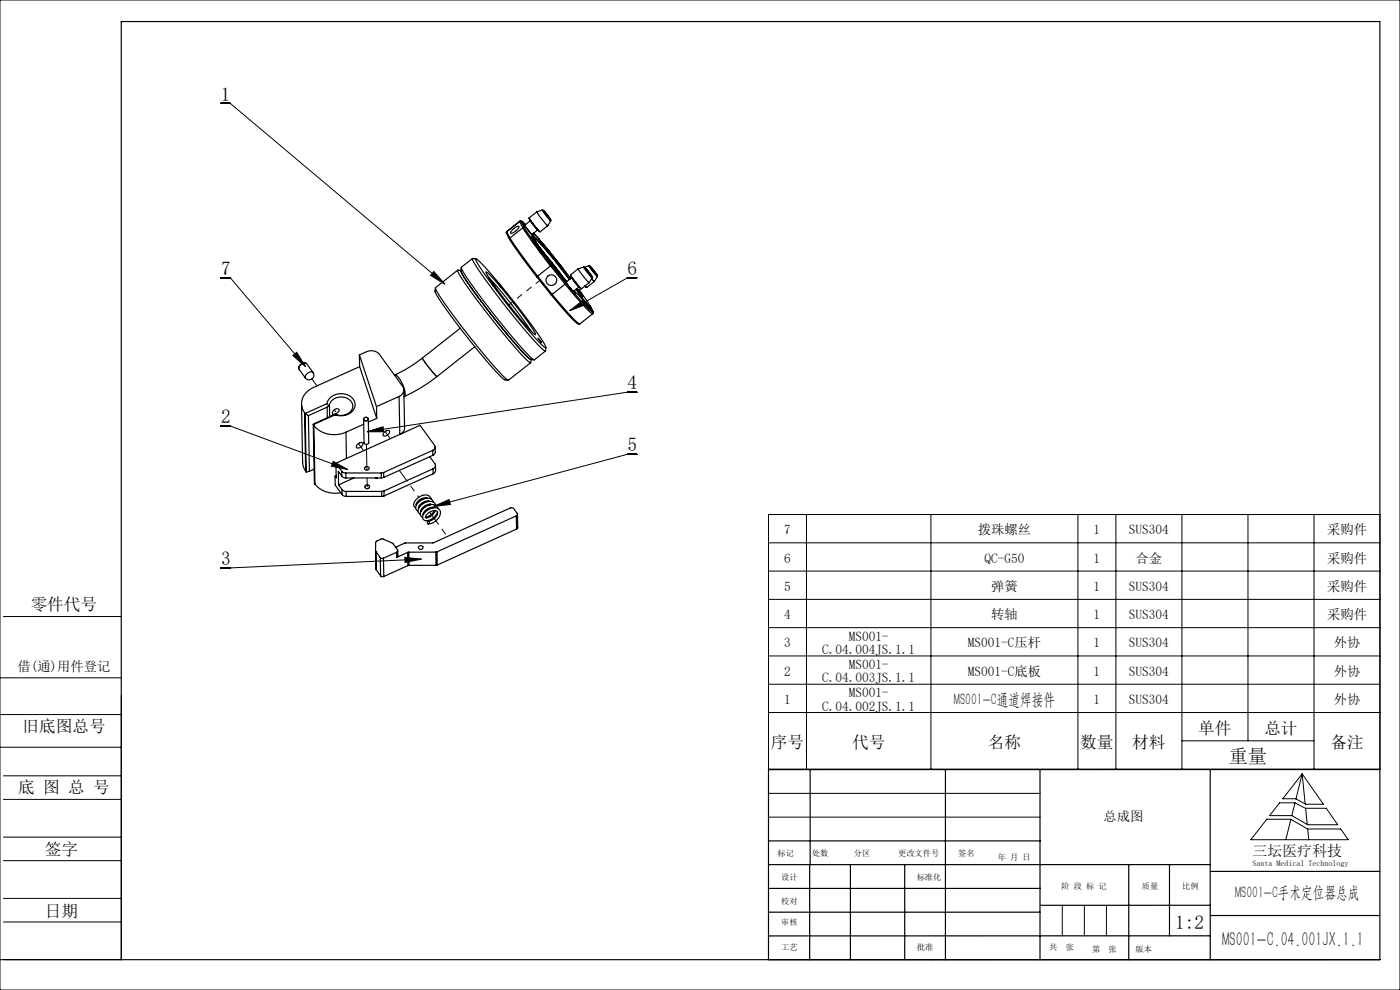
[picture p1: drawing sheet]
<svg xmlns="http://www.w3.org/2000/svg" width="297mm" height="210mm" viewBox="0 0 297 210" stroke-linecap="round" stroke-linejoin="round" font-family="sans-serif">
<g fill="none" stroke="#000" stroke-width=".21">
<path d="M0 0h297v210h-297zM46.8 21.9h2l45.6 38.4M46.8 59h2.1l15.9 18.7M92 57.6l2.4 2.7-3.1-1.9zM135.1 59h-2l-12.2 6.9M62.1 75.4l.8-.7 1.9 3zM120.9 65.9l2.8-2.2 .5 .9zM46.8 90.4h2.1l24.9 9.2M70.7 97.9l3.1 1.7-3.5-.7zM77.9 91.6l3.4-1.1 .1 1.1zM135.1 83.2h-2l-55.2 8.4M135.1 96.4h-2l-41.1 11"/>
<path d="M85.9 118.2l3.5 .4-3.5 .7zM89.4 118.6l-42.6 1.9M92 107.4l3.3-1.4 .2 1zM163 109.1h129.8v54h-129.8zM163 115.1h129.8M171.1 109.1v54M197.5 109.1v54M228.7 109.1v54M236.7 109.1v54M250.7 109.1v54M264.7 109.1v48M278.8 109.1v54"/>
<path d="M.7 130.8h25M163 121.1h129.8M163 127.1h129.8M163 133.1h129.8M163 139.1h129.8M0 143.8h25.7M0 158.5h25.7M0 151.6h25.7M25.7 147.6v56h-25.7M163 145.1h129.8M163 151.1h129.8M250.7 157.1h28.1"/>
<path d="M.7 169.6h25M.7 164.6h25M.7 177.6h25M163.1 168.3h57.6M163.1 173.3h57.6M268.7 173.8h5.1l3.6 2h7l1.6 2.3h-20.6zM273.9 173.8l-1.1 4.3M274.7 170.3l-.7 2.7M276.2 164.2l4.5 6.4h-3.7l-2.1-1.2h-2.8zM276.2 164.2l-1.3 5.3M276.2 164.2l.7 6.3M276.9 171.5l-2.2-1.2h-3.2l-2.2 2.7h4.7"/>
<path d="M276.9 171.5h4.5l2.4 3.4h-6.4l-3.4-1.9M277 171.5l.3 3.4M277.4 175.8l.2 2.3M.7 182.6h25M.7 190.6h25M.7 195.6h25M174.2 183.4h.1M197.9 183.4h.1M225.4 192v6.5M230 192v6.5M234.7 192v6.5M193.6 203.6h.1"/>
<path d="M256.7 203.6h.1"/>
</g>
<g fill="none" stroke="#000" stroke-width=".25">
<path d="M97.1 57.3l-4.7 3.7M97.8 57.4a67.5 67.5 0 0 0 8.1 11.4l4.4 5.3 2.3 2.1M97.8 57.4a50.8 50.8 0 0 0 6.4 9.4 62.6 62.6 0 0 0 8.4 9.4M97.8 57.4l-.7-.1a24.7 24.7 0 0 0 3.9 6 107.5 107.5 0 0 0 11.4 13.6h.2l.1-.6M97.9 56.7l-.1 .7M100.2 54.8l-2.3 1.9a11 11 0 0 0 2.3 3.8 130.2 130.2 0 0 0 12.8 15.7l.4 .1 2.3-1.8M100.9 54.9a24.1 24.1 0 0 1 4.9 5.2 107.1 107.1 0 0 1 10 13.4v.3a24.1 24.1 0 0 1-4.9-5.2 107 107 0 0 1-10-13.4zM101 54.9h-.8a52.5 52.5 0 0 0 6.7 9.7 75 75 0 0 0 8.6 9.8h.2l.1-.7M103.1 57.7a18.5 18.5 0 0 1 4.2 4.5 54.7 54.7 0 0 1 6.3 8.8 18.5 18.5 0 0 1-4.2-4.5 54.8 54.8 0 0 1-6.3-8.8zM103.7 58.9a94.9 94.9 0 0 1 8.9 11.2M104.2 59.9l.8 1zM105.6 59.9l.7 1z"/>
<path d="M107.5 49.2l-.1 .3 .7 1.3M107.5 49.2l.7 1.3M107.5 49.1l-.1 .3M108.2 50.5l2.3 3.4 3.5 4.7M108.2 50.5l-.1 .3 1.2 1.8 4.6 6.1M108.7 48.7l.4-.3a1.06 1.06 0 0 1 1-.4 2.13 2.13 0 0 1-1.8 1.5zM110.2 47h.4M110.2 47l.7 1.3M110.2 47l-2.7 2.2M110.3 46.9l-.1 .1M110.3 46.9l-2.8 2.3M110.3 46.9l.5 .1"/>
<path d="M110.6 47l.7 1.3M110.8 47h.1M110.8 47l.6 .7M110.9 47h-.3M110.9 48.3l2.4 3.5 3.5 4.6M110.9 48.3h.4M110.9 48.3l-2.7 2.2M111 47.4l.3 .3-.3-.2M111.2 47.7h.1M111.3 48.3l2.3 3.4 3.4 4.6M111.3 47.8l1.2-1 1.5 2-1.1 .9M111.3 47.8l1.6 1.9"/>
<path d="M111.4 47.7l-.5-.5 1 1.5 1.4 1.6-.4-.6M112.3 46.4l2.1 2.7M112.3 46.2l-.1 .1M112.3 46.2l1.1 1.6 1.2 1.4M112.8 50.2l.9 1.1zM112.8 49.8h.1M112.9 49.8l.2 .3M112.9 49.7l-.1 .1M112.9 49.7l.2 .4M113.2 49.5l1.2 1.3M113.2 51.1l2.4 3.1M113.3 50.4a58.4 58.4 0 0 1 7.5 8.9"/>
<path d="M113.9 58.7l3 3.8M113.9 44.9l-1.6 1.3M113.9 44.9l1.1 1.6 1.2 1.4M114 58.6l-.1 .1M114 58.6l3.1 3.8M114.4 50.8h.1M114.4 50.8l2 2.3M114.6 49.2h-.1M114.6 51.2l2.4 3M115 44.6l1.8 2.3-.6 1M115 44.6l-1.1 .3M115 44.6h.3"/>
<path d="M115 53.2l-1.4-2-.4-.9 1.1 .9 1.8 2.1M115 53.2l-1.8-2.2 1 1.5 1.5 1.7-.4-.6M115 53.2l.3 .4M115.1 53.3l5.1 6.4M115.3 44.6l1.5 2zM115.3 53.6l4.9 6.2-.6-.5 1.1 1.5 1.4 1.6-.4-.7M115.5 44.9l1.1 1.4zM115.8 45.4l.4 .5M115.9 54.4l2.9 3.8M116.1 53.3l-1.5-2.2 1.3 1.5 1.2 1.7-.6-.6M116.1 53.3l.4 .4M116.2 47.9l-1.6 1.3"/>
<path d="M116.4 53.1h.1M116.4 53.1l3 3.8M116.5 53.7l4.4 5.5-.1-.2 .2 .2M116.5 55.3l.9 1.1zM116.8 56.4l3.1 3.9M116.8 56.4l-2.8 2.2M116.8 46.6v.2M117 56.3l-.2 .1M117 56.3l3.1 3.8M119 56.7l.9 1.2zM119.4 56.9l1.7 2.2M119.4 56.9h.1"/>
<path d="M119.8 59.5l.3 .3-.3-.3M120 59.8v.1M120.1 59.8v.1M120.1 59.8l1.2-.9 1.5 2-1.2 .9M120.1 59.8l1.5 2M121 58.5l2.2 2.7-.4 .3M121 58.3v.1M121 58.3l1.1 1.6 1.3 1.3M122.7 57l-1.7 1.3M122.7 57l1.1 1.6 1.2 1.4M123.8 56.7l1.8 2.2M123.8 56.7l-1.1 .3"/>
<path d="M123.8 56.6l1.1-.2 1.8 2.3M124.1 56.7l1.5 2zM124.3 57l1.1 1.4zM124.6 57.5l.4 .5M124.9 56.4h.3M125 60l-1.6 1.2M125.2 56.5l1.5 1.9zM125.4 56.7l1.1 1.4zM125.5 59.1l.6 .6M125.6 58.7v.2M125.6 58.9l-.6 1.1M125.7 57.2l.4 .5"/>
<path d="M126.1 59.7l-1.6 1.3M126.7 58.4v.3M126.7 58.7l-.6 1M64.6 77a1.23 1.23 0 0 0-1.2 .9M66.4 79a1 1 0 0 1-.2 1.4 1 1 0 0 1-1.4-.2M66.4 79l-1.4-1.9a1.19 1.19 0 0 0-1.6 1.2l1.4 1.9M66.4 79a1.19 1.19 0 0 0-1.6 1.2M76.2 75.3a4.7 4.7 0 0 1 2.7-.9l1.1 .3 .5 .5 4.9 6.8a1.41 1.41 0 0 1-.7 2.1M76.2 75.3l.1 2.5M76.2 75.3l3.7 11M76.3 77.8l-9.8 4.4a3.5 3.5 0 0 0-1.9 5.3M76.3 77.8l3.6 10.9"/>
<path d="M83.7 79.6a2.67 2.67 0 0 1 1.7 2l.6 1.8-.2 .7M83.7 79.6h.1M89.6 76l-2.5 1.7-3.4 1.9M89.6 76l1.5 2.1 1.6 1.8M92.4 61.1l-.1 .7a67.5 67.5 0 0 0 8.1 11.3l5.8 6.7 .8 .7 .8 .2M92.4 61a5 5 0 0 0 1.3 2.4 137.2 137.2 0 0 0 13.8 17l.3 .3M92.7 79.9l-3.9 2.6-3 1.6M97.6 69.6l-8 6.4M100.7 73.5l-8 6.4M112.6 76.9l-4.8 3.8M112.6 76.2l.7 .1M114.1 71.7l.8 1z"/>
<path d="M116.9 62.5l3.7 4.4 1.9 1.7M117.1 62.4l-.2 .1M117.1 62.4l3.3 3.9a8.6 8.6 0 0 0 2.6 2.4l2.7-2.2M119.9 60.3l3.2 3.8a8.5 8.5 0 0 0 2.7 2.4M119.9 60.3l-2.8 2.1M120.1 60.1l3.7 4.3a5 5 0 0 0 2 1.8v.3M120.1 60.1l-.2 .2M121.7 61.8l-.1 .1M121.8 61.7l1.3 1.2M121.9 62.2l-.3-.4 .3 .4M122.2 61.4l.8 1.4M122.3 61.3l.5 .8a5.9 5.9 0 0 0 1.7 2.3l1.1 1.6-1.5-1.6-1-1.5"/>
<path d="M122.4 61.2l.8 .9-.3-.6 2.3 3.3M122.4 61.2l.4 .3M122.7 61.8l.9 1.2zM122.8 61.5l-.1 .2M123 61.9l-.2-.3 .2 .4M123 68.7h-.4M123.1 62.9h.1M123.1 62.9l2.4 3.1M123.4 61.2l-.1 .1M124.1 60.7l.2 .3M124.1 60.6l.4 .4M124.5 61h-.1"/>
<path d="M125.2 64.8v.1M125.2 64.8l.6 1.4M64 85.7l.2 12.5 .1 .6 .5 1.2M64.6 87.5l.1 .2M64.6 87.5l.2 12.5M64.7 87.7l.7 .5M64.7 87.7l.3 12.4M64.8 100l.2 .1M65.4 88.2l.2 11.8M65.6 100l-.6 .1M66.5 90.1l.1 .2M66.5 90.1l.2 12.4 .1 .2"/>
<path d="M66.6 90.3a5.8 5.8 0 0 0 6.8 1.4M66.6 90.3l.2 12.4M66.6 99.5l-1 .5M69.4 85.6a3.2 3.2 0 0 1 2.9-2.1 3.2 3.2 0 0 1 3 2 2.82 2.82 0 0 1-3.7 2.6l-.5-.1M69.4 85.6l-4.7 2.1M69.4 85.6l.3 .5M69.4 86.4l-4 1.8M69.4 86.4v2.2M69.7 86.1l-.3 .3M69.9 85.8l-.2 .3M69.9 85.8a2.69 2.69 0 0 1 2.4-1.6 2.69 2.69 0 0 1 2.5 1.6 2.37 2.37 0 0 1-3.3 2.2l-.4-.1M69.9 85.8v2.6"/>
<path d="M70.8 87l.7-.3a.38 .38 0 0 1 .4 .2 .38 .38 0 0 1-.1 .4l-.6 .5-.6 .1v-.5zM71.1 87.9l-4.4 2-.2 .2M71.1 87.9v.1M71.1 88l-4.6 2.1M71.3 98.3l1.2 1.6M71.3 98.3v3.1l-.2-.4M72.5 99.9l.3 .3 .5 .1M72.5 99.9v1.1M73.4 91.7l.1 5.6M75.8 94.3l.5-.4h.6a.93 .93 0 0 1-1.3 1zM77.2 90l-3.8 1.7M78.1 88.9l.1 5a.51 .51 0 0 1-.5 .4 .51 .51 0 0 1-.5-.4l-.1-5"/>
<path d="M79.9 86.3v2.4M79.9 88.7l-1.8 .8M81.5 91.7l.7-.4 .4 .1a.93 .93 0 0 1-1.3 .9zM84.7 84.1l-4.8 2.2M84.7 84.1l.1 8.1M85.7 82.7l.1 8.2-.2 .6-.5 .5M85.8 84.1h-.1M91.2 96.9l1.1 1.5a.71 .71 0 0 1-.4 1M91.8 95.5a.7 .7 0 0 0 .4-1l-3.1-4.3-17.8 8.1M91.8 95.5l-10.4 4.7M91.8 95.5v1.1M91.8 96.6l-10.4 4.7"/>
<path d="M91.9 99.4v1.1M91.9 99.4l-10.4 4.7M92.3 94.8v1.3l-.5 .5M92.4 98.7v1.3l-.5 .5M66.8 102.7a5.6 5.6 0 0 0 5.5 1.8M71.1 101v1.9l1.5 2M71.3 100.9l-.2 .1M71.8 102.9l.8 1M72.5 101l.4 .3 .5 .1M72.5 101l-.7-1v2.9M72.6 103.9l.3 .2 .5 .1M72.6 103.9v1"/>
<path d="M72.6 104.9l.3 .3 .5 .1M73.3 100.3l.1 1.1M73.4 104.2v1.1M75.1 101.4l-3.3 1.5M79.7 116.8l.1 4.1M79.7 101.4l.1 .1M79.7 117v-2l1.4-.7 2.2 1 1.1 1.4-.1 .3-.2 .1M79.7 117l1 1.3M79.7 117l.1 3.9M80 101.4l-.2 .1M80.1 101.4l-.3 .1M80.7 118.3l.3 .1h.4"/>
<path d="M80.7 118.3v3.9M80.9 100.3h-7.6M80.9 100.3v1.1M80.9 101.4h-7.5M81 104.2v1.1M81 104.2h-7.6M81 105.3h-7.6M81.4 118.4v3.9M81.4 100.2l-.5 .1M81.4 100.2v1.1M81.4 101.3l-.5 .1M81.5 104.1l-.5 .1"/>
<path d="M81.5 104.1v1.1M81.5 105.2l-.5 .1M84.1 117.1l-2.7 1.3M84.1 117.1l.1 1.1M84.4 116.8v1.1l-.2 .3M86.5 117.2l-2.3 1M86.5 117.2v2.8M86.5 120l-5.1 2.3M86.7 117.1l-.2 .1M86.7 117.1l.1 2.8M86.8 119.9l-.3 .1M88.3 107v.2"/>
<path d="M88.9 115.9a.47 .47 0 0 1 .6-.2 .47 .47 0 0 1 .1 .7 .47 .47 0 0 1-.7 .1l-.1-.3zM89.4 108.4h-.1M89.9 109l-.1 .1M90.7 105.7a2.1 2.1 0 0 0-2.4 1.3M90.8 106.3v.1M91.2 106.3a2.1 2.1 0 0 0-2.4 1.4l.1 .1M91.2 107l-.1 .1M91.3 106.9v.2M91.5 105.8a1.31 1.31 0 0 0-1.8-.7 2.33 2.33 0 0 0-1.9 2.3l.4 .3M91.6 107a2.1 2.1 0 0 0-2.3 1.4v.1M91.7 107.6l-.1 .2M91.8 107.6v.2"/>
<path d="M91.9 100.5l-10.4 4.7M91.9 106.5a1.49 1.49 0 0 0-2.4-.5 2.03 2.03 0 0 0-1.3 1.9l.5 .5M92.1 107.7a2.1 2.1 0 0 0-2.3 1.4M92.2 108.3l-.2 .4a3 3 0 0 1-1.8 1.1M92.3 108.3a2.03 2.03 0 0 1-2.1 1.5 2.07 2.07 0 0 1 2.5-1.4 1.15 1.15 0 0 1-.6 1.6l-1.2 .5M92.4 107.2a1.49 1.49 0 0 0-2.4-.5 2.03 2.03 0 0 0-1.3 1.9l.5 .4M92.4 117.1h-5.7M92.4 117.1l.1 2.8M92.5 119.9h-5.7M92.7 117.1h-.3M92.7 117.1l.1 2.8M92.8 119.9h-.3"/>
<path d="M92.8 108.6a2.61 2.61 0 0 1-2.7 1.8 .76 .76 0 0 1-.4-1 2.66 2.66 0 0 1 3.4-1.5 1.38 1.38 0 0 1-.2 2.1 2.82 2.82 0 0 1-2.1 1.1M92.9 107.9a1.49 1.49 0 0 0-2.4-.5 2.03 2.03 0 0 0-1.3 1.9l.5 .4M109.5 109.4l.3-.2-.1-.3-.8-1.1-.5-.1-16.4 7.4-6 .1-2.1 .9M109.5 109.4l-16.8 7.7M109.5 109.4l.1 2.8M109.6 112.2l-16.8 7.7M109.8 109.1v2.8l-.2 .3M79.8 120.9l.9 1.3M80.7 122.2l.3 .1h.4M163.1 178.4h57.6M171.9 163.3v20.1M200.6 163.3v40.3"/>
<path d="M220.6 163.3v40.3M256.7 163.2v40.4M292.7 163.2l-129.7 .1v40.3M163 193.5h57.6M163.1 188.5h57.6M171.8 183.4v20.2M180.4 183.4v20.2M191.9 183.4v20.2M220.6 198.5h-57.6M239.5 183.4v20.2M248.1 183.4v15.1M256.7 183.4h-93.6"/>
<path d="M256.7 192h-36M256.7 198.5h-36M292.7 194.2h-36M292.7 184.8h-36M197.8 203.6h.1M292.7 203.6h-267v-199h267v199"/>
<circle cx="117" cy="59.4" r="1.14"/>
<circle cx="77.6" cy="88.9" r=".46"/>
<circle cx="77.9" cy="99.4" r=".45"/>
<circle cx="77.9" cy="103.3" r=".45"/>
<circle cx="90.9" cy="110.8" r=".26"/>
</g>
<path d="M92 57.6l2.4 2.7-3.1-1.9zM70.7 97.9l3.1 1.7-3.5-.7zM85.9 118.2l3.5 .4-3.5 .7zM77.9 91.6l3.4-1.1 .1 1.1zM92 107.4l3.3-1.4 .2 1zM120.9 65.9l2.8-2.2 .5 .9zM62.1 75.4l.8-.7 1.9 3z" fill="#000"/>
<g fill="none" stroke="#000" stroke-width=".21" stroke-dasharray="6.3 1.3 1.3 1.3 1.3 1.3">
<path d="M117.8 56.9l.2-.2M63.9 77.3l-.4 .5-.1 .5M65 77.1l-.6-.1-.5 .3M89.6 76l1.3 1.9 1.8 2M66.1 80.3l1.1 1.6M70.9 86.9l.3 .5M76 94.1l1.1 1.5M77.7 94.3l.1 5.4M78.1 88.7a.45 .45 0 0 0-.6-.3 .45 .45 0 0 0-.3 .5 .45 .45 0 0 0 .5 .4l.4-.3v-.3M81.7 91.5l1.1 1.6M77.9 101.4v1.9M78.3 103.1a.45 .45 0 0 0-.5-.3 .45 .45 0 0 0-.3 .5 .45 .45 0 0 0 .5 .4l.4-.3-.1-.3"/>
<path d="M89.2 105.9l.1 .2M89.7 106.6l.1 .2M90.2 107.3l.1 .2M90.7 108l.1 .2"/>
</g>
<path d="M110.9 48.3l2.4 3.5 3.5 4.6" fill="none" stroke="#000" stroke-width=".21" stroke-dasharray="6.3 1.3 1.3 1.3 1.3 1.3" stroke-dashoffset="4.5"/>
<path d="M91.2 108.6l3.7 5.2" fill="none" stroke="#000" stroke-width=".21" stroke-dasharray="6.3 1.3 1.3 1.3 1.3 1.3" stroke-dashoffset="3.2"/>
<path d="M84.7 99.8l4.2 5.7" fill="none" stroke="#000" stroke-width=".21" stroke-dasharray="6.3 1.3 1.3 1.3 1.3 1.3" stroke-dashoffset="3.5"/>
<path d="M108 64.7l6.5-5.2" fill="none" stroke="#000" stroke-width=".21" stroke-dasharray="6.3 1.3 1.3 1.3 1.3 1.3" stroke-dashoffset="5.4"/>
<text font-size="4.2" x="259.3" y="200.8">MS001-C.04.001JX.1.1</text>
<g font-size="4.1">
<text x="46.8" y="21.3">1</text>
<text x="46.9" y="58.4">7</text>
<text x="133.1" y="58.4">6</text>
<text x="133.1" y="82.6">4</text>
<text x="46.9" y="89.8">2</text>
<text x="133.1" y="95.8">5</text>
<text x="46.9" y="119.9">3</text>
<text x="260.7" y="161.9">重量</text>
<text x="249.3" y="197">1:2</text>
</g>
<g font-size="3.5">
<text x="6.5" y="129.5">零件代号</text>
<text x="202.4" y="149.5">MS001-C通道焊接件</text>
<text x="4.8" y="155.3">旧底图总号</text>
<text x="254.2" y="155.6">单件</text>
<text x="268.2" y="155.6">总计</text>
<text x="163.5" y="158.6">序号</text>
<text x="180.8" y="158.6">代号</text>
<text x="209.6" y="158.6">名称</text>
<text x="229.2" y="158.6">数量</text>
<text x="240.2" y="158.6">材料</text>
<text x="282.2" y="158.6">备注</text>
<text x="3.9" y="168.3">底 图 总 号</text>
<text x="9.5" y="181.3">签字</text>
<text x="262" y="190.6">MS001-C手术定位器总成</text>
<text x="9.5" y="194.4">日期</text>
</g>
<text font-size="3.2" x="265.7" y="181.6">三坛医疗科技</text>
<g font-size="2.8">
<text x="166.4" y="113.3">7</text>
<text x="207.4" y="113.3">拨珠螺丝</text>
<text x="232" y="113.3">1</text>
<text x="239.5" y="113.3">SUS304</text>
<text x="281.5" y="113.3">采购件</text>
<text x="166.4" y="119.3">6</text>
<text x="208.8" y="119.3">QC-G50</text>
<text x="232" y="119.3">1</text>
<text x="240.9" y="119.3">合金</text>
<text x="281.5" y="119.3">采购件</text>
<text x="166.4" y="125.3">5</text>
<text x="210.3" y="125.3">弹簧</text>
<text x="232" y="125.3">1</text>
<text x="239.5" y="125.3">SUS304</text>
<text x="281.5" y="125.3">采购件</text>
<text x="166.4" y="131.3">4</text>
<text x="210.3" y="131.3">转轴</text>
<text x="232" y="131.3">1</text>
<text x="239.5" y="131.3">SUS304</text>
<text x="281.5" y="131.3">采购件</text>
<text x="166.4" y="137.3">3</text>
<text x="180.1" y="135.9">MS001-</text>
<text x="205.3" y="137.3">MS001-C压杆</text>
<text x="232" y="137.3">1</text>
<text x="239.5" y="137.3">SUS304</text>
<text x="282.9" y="137.3">外协</text>
<text x="3.7" y="142.2">借(通)用件登记</text>
<text x="166.4" y="143.3">2</text>
<text x="174.4" y="138.7">C.04.004JS.1.1</text>
<text x="180.1" y="141.9">MS001-</text>
<text x="205.3" y="143.3">MS001-C底板</text>
<text x="232" y="143.3">1</text>
<text x="239.5" y="143.3">SUS304</text>
<text x="282.9" y="143.3">外协</text>
<text x="166.4" y="149.3">1</text>
<text x="174.4" y="144.7">C.04.003JS.1.1</text>
<text x="180.1" y="147.9">MS001-</text>
<text x="232" y="149.3">1</text>
<text x="239.5" y="149.3">SUS304</text>
<text x="282.9" y="149.3">外协</text>
<text x="174.4" y="150.7">C.04.002JS.1.1</text>
<text x="234.1" y="174.2">总成图</text>
</g>
<g font-size="1.7">
<text x="165" y="181.5">标记</text>
<text x="172.2" y="181.5">处数</text>
<text x="181.1" y="181.5">分区</text>
<text x="190.5" y="181.5">更改文件号</text>
<text x="203.3" y="181.5">签名</text>
<text x="211.7" y="182.3">年 月 日</text>
<text x="265.7" y="183.8">Santa Medical Technology</text>
<text x="165.7" y="186.7">设计</text>
<text x="165.7" y="191.7">校对</text>
<text x="194.5" y="186.7">标准化</text>
<text x="225.2" y="188.6">阶 段 标 记</text>
<text x="242.2" y="188.6">质量</text>
<text x="250.8" y="188.6">比例</text>
<text x="165.7" y="196.3">审核</text>
<text x="165.7" y="201.5">工艺</text>
<text x="194.5" y="201.5">批准</text>
<text x="222.6" y="201.5">共</text>
<text x="226.1" y="201.5">张</text>
<text x="231.7" y="201.9">第</text>
<text x="235.2" y="201.9">张</text>
<text x="240.9" y="201.9">版本</text>
</g>
</svg>
